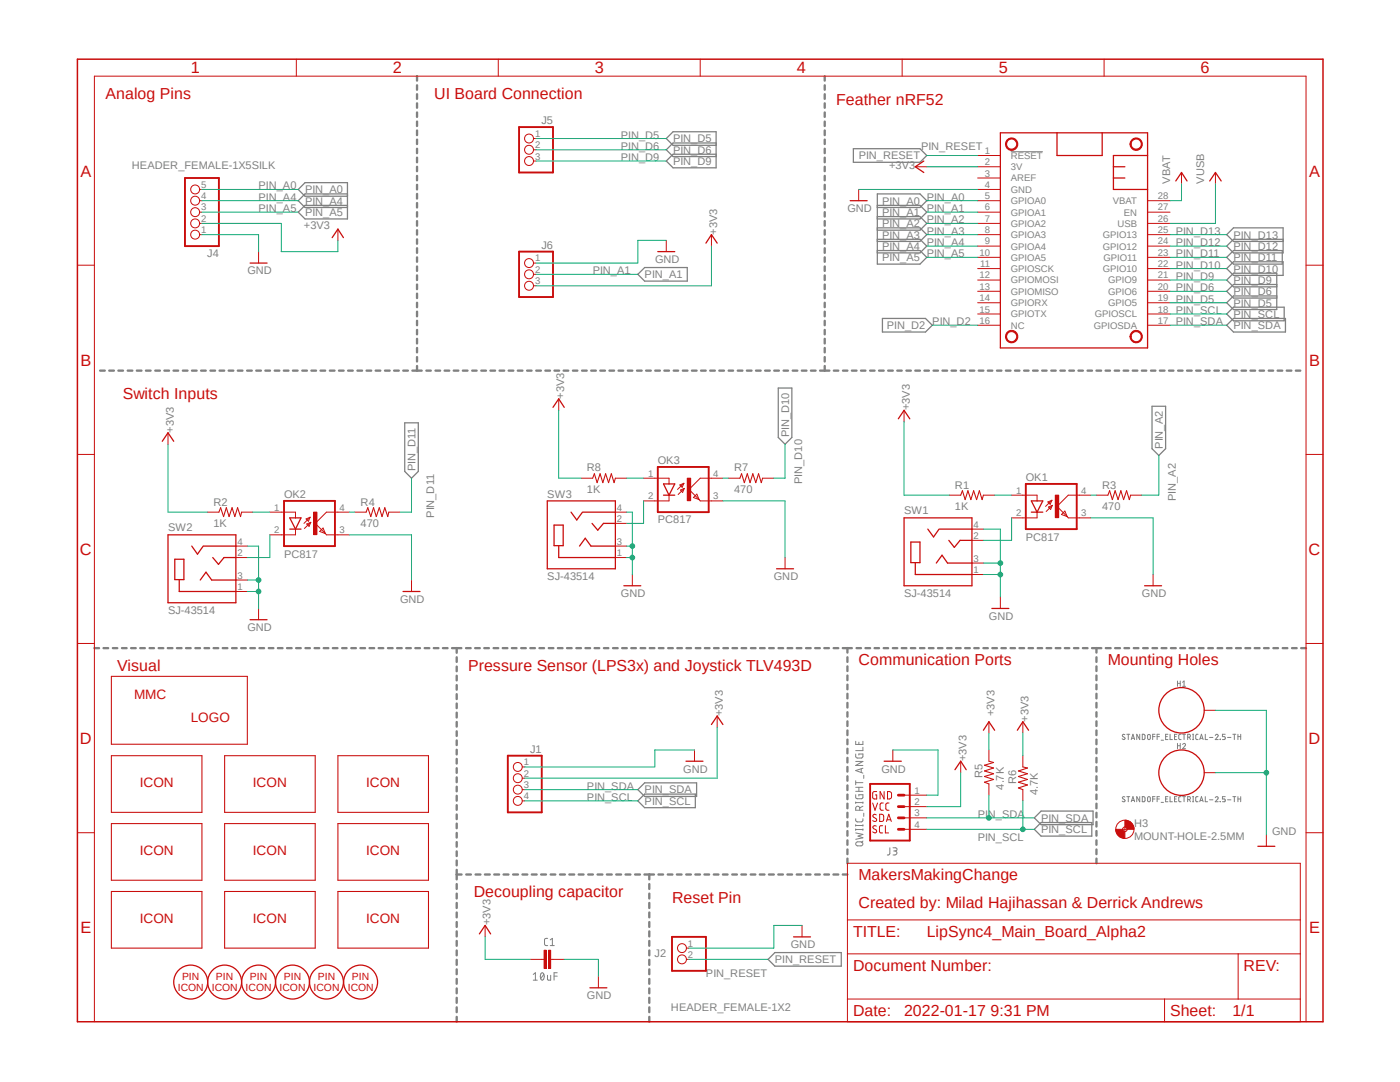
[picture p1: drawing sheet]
<svg xmlns="http://www.w3.org/2000/svg" width="279mm" height="216mm" viewBox="0 0 279 216" stroke-linecap="round" stroke-linejoin="round" font-family="sans-serif">
<path d="M15 11.5l249.4 192.9M264.4 11.5l-249.4 192.9" fill="none" stroke="#fff" stroke-width=".2"/>
<g fill="none" stroke="#808080" stroke-width=".47">
<path d="M83.2 15.2v.9M83.2 17v.9M83.2 18.8v.9M164.6 15.2v.9M164.6 17v.9M164.6 18.8v.9M83.2 20.6v.9M83.2 22.4v.9M83.2 24.3v.8M83.2 26v1M83.2 27.9v.8M83.2 29.7v.9"/>
<path d="M83.2 31.5v.9M83.2 33.3v.9M83.2 35.1v.9M83.2 36.9v.9M83.2 38.7v.9M164.6 20.6v.9M164.6 22.4v.9M164.6 24.3v.8M164.6 26v1M164.6 27.9v.8M164.6 29.7v.9M164.6 31.5v.9"/>
<path d="M164.6 33.3v.9M164.6 35.1v.9M164.6 36.9v.9M164.6 38.7v.9M83.2 40.5v.9M83.2 42.3v.9M83.2 44.1v.9M83.2 45.9v.9M83.2 47.8v.8M83.2 49.5v1M83.2 51.4v.8M83.2 53.2v.9"/>
<path d="M83.2 54.9v1M83.2 56.8v.9M83.2 58.6v.9M164.6 40.5v.9M164.6 42.3v.9M164.6 44.1v.9M164.6 45.9v.9M164.6 47.8v.8M164.6 49.5v1M164.6 51.4v.8M164.6 53.2v.9M164.6 54.9v1"/>
<path d="M164.6 56.8v.9M164.6 58.6v.9M20 74h.9M21.8 74h.9M23.6 74h1M25.5 74h.9M27.3 74h.9M29.1 74h1M31 74h.9M32.8 74h.9M34.6 74h1M36.5 74h.9"/>
<path d="M38.3 74h.9M40.1 74h1M42 74h.9M43.8 74h.9M45.6 74h1M47.5 74h.9M49.3 74h.9M51.1 74h1M53 74h.9M54.8 74h1M56.6 74h1M58.5 74h.9"/>
<path d="M60.3 74h1M62.1 74h1M64 74h.9M65.8 74h1M67.6 74h1M69.5 74h.9M71.3 74h1M73.2 74h.9M75 74h.9M76.8 74h1M78.7 74h.9M80.5 74h.9"/>
<path d="M82.3 74h1.9M83.2 60.4v.9M83.2 62.2v.9M83.2 64v.9M83.2 65.8v.9M83.2 67.6v.9M83.2 69.4v.9M83.2 71.2v.9M83.2 73v1M85.1 74h.9M86.9 74h.9M88.7 74h1"/>
<path d="M90.6 74h.9M92.4 74h.9M94.2 74h.9M96.1 74h.9M97.9 74h.9M99.7 74h.9M101.5 74h.9M103.3 74h1M105.2 74h.9M107 74h.9M108.8 74h1M110.7 74h.9"/>
<path d="M112.5 74h.9M114.3 74h.9M116.2 74h.9M118 74h.9M119.8 74h.9M121.6 74h1M123.4 74h1M125.3 74h.9M127.1 74h1M128.9 74h1M130.8 74h.9M132.6 74h.9"/>
<path d="M134.5 74h.8M136.3 74h.9M138.1 74h.9M139.9 74h.9M141.7 74h1M143.6 74h.9M145.4 74h.9M147.2 74h1M149.1 74h.9M150.9 74h.9M152.7 74h.9M154.5 74h.9"/>
<path d="M156.4 74h.9M158.2 74h.9M160 74h1M161.8 74h1M163.7 74h1.8M164.6 60.4v.9M164.6 62.2v.9M164.6 64v.9M164.6 65.8v.9M164.6 67.6v.9M164.6 69.4v.9M164.6 71.2v.9"/>
<path d="M164.6 73v1M166.4 74h.9M168.2 74h.9M170 74h.9M171.8 74h.9M173.7 74h.8M175.4 74h1M177.2 74h1M179.1 74h.9M180.9 74h.9M182.7 74h.9M184.5 74h.9"/>
<path d="M186.3 74h.9M188.1 74h.9M189.9 74h.9M191.7 74h.9M193.5 74h.9M195.3 74h1M197.1 74h.9M199 74h.9M200.7 74h1M202.6 74h.9M204.4 74h.9M206.2 74h.9"/>
<path d="M208 74h.9M209.8 74h.9M211.6 74h.9M213.4 74h.9M215.2 74h.9M217 74h.9M218.8 74h1M220.6 74h.9M222.5 74h.9M224.2 74h1M226.1 74h.9M227.9 74h.9"/>
<path d="M229.7 74h.9M231.5 74h.9M233.3 74h.9M235.1 74h.9M236.9 74h.9M238.7 74h.9M240.5 74h.9M242.4 74h.8M244.1 74h1M246 74h.8M247.8 74h.9M249.6 74h.9"/>
<path d="M251.4 74h.9M253.2 74h.9M255 74h.9M256.8 74h.9M258.6 74h.9M18.8 129.3h1M20.7 129.3h.9M22.5 129.3h.9M24.3 129.3h1M26.2 129.3h.9M28 129.3h.9M29.8 129.3h.9"/>
<path d="M31.7 129.3h.9M33.5 129.3h.9M35.3 129.3h.9M37.1 129.3h1M39 129.3h.9M40.8 129.3h.9M42.6 129.3h1M44.4 129.3h1M46.3 129.3h.9M48.1 129.3h1M50 129.3h.9M51.8 129.3h.9"/>
<path d="M53.6 129.3h1M55.5 129.3h.9M57.3 129.3h.9M59.1 129.3h.9M61 129.3h.8M62.8 129.3h.9M64.6 129.3h.9M66.4 129.3h1M68.3 129.3h.9M70.1 129.3h.9M71.9 129.3h1M73.7 129.3h1"/>
<path d="M75.6 129.3h.9M77.4 129.3h1M79.2 129.3h1M81.1 129.3h.9M82.9 129.3h.9M84.8 129.3h.9M86.6 129.3h.9M88.4 129.3h.9M90.2 129.3h1.9M91.1 129.3v1M91.1 131.1v1M91.1 133v.9"/>
<path d="M91.1 134.8v1M91.1 136.7v.9M91.1 138.5v1M93 129.3h.9M94.8 129.3h1M96.6 129.3h1M98.5 129.3h.9M100.3 129.3h1M102.2 129.3h.9M104 129.3h.9M105.8 129.3h1M107.7 129.3h.9"/>
<path d="M109.5 129.3h.9M111.3 129.3h1M113.2 129.3h.9M115 129.3h1M116.8 129.3h1M118.7 129.3h.9M120.5 129.3h.9M122.3 129.3h1M124.2 129.3h.9M126 129.3h.9M127.8 129.3h1M129.7 129.3h.9"/>
<path d="M131.5 129.3h.9M133.3 129.3h1M135.2 129.3h.9M137 129.3h.9M138.9 129.3h.9M140.7 129.3h.9M142.5 129.3h.9M144.4 129.3h.9M146.2 129.3h.9M148 129.3h.9M149.9 129.3h.9M151.7 129.3h.9"/>
<path d="M153.5 129.3h.9M155.4 129.3h.9M157.2 129.3h.9M159 129.3h.9M160.9 129.3h.9M162.7 129.3h.9M164.5 129.3h.9M166.4 129.3h.9M168.2 129.3h1.8M169.1 129.3v.9M169.1 131.1v1M169.1 133v.9"/>
<path d="M169.1 134.8v.9M169.1 136.6v.9M169.1 138.4v1M170.9 129.3h.9M172.7 129.3h1M174.5 129.3h.9M176.4 129.3h.8M178.2 129.3h.9M180 129.3h.9M181.8 129.3h.9M183.6 129.3h.9M185.4 129.3h.9"/>
<path d="M187.2 129.3h.9M189 129.3h.9M190.8 129.3h.9M192.6 129.3h.9M194.4 129.3h.9M196.3 129.3h.8M198 129.3h1M199.9 129.3h.8M201.7 129.3h.9M203.5 129.3h.9M205.3 129.3h.9M207.1 129.3h.9"/>
<path d="M208.9 129.3h.9M210.7 129.3h.9M212.5 129.3h.9M214.3 129.3h.9M216.1 129.3h.9M217.9 129.3h1.9M218.8 129.3v.9M218.8 131.1v1M218.8 133v.9M218.8 134.8v.9M218.8 136.6v.9M218.8 138.4v1"/>
<path d="M220.7 129.3h1M222.5 129.3h1M224.4 129.3h.9M226.3 129.3h.9M228.1 129.3h1M230 129.3h.9M231.8 129.3h1M233.7 129.3h1M235.5 129.3h1M237.4 129.3h1M239.3 129.3h.9M241.1 129.3h1"/>
<path d="M243 129.3h.9M244.9 129.3h.9M246.7 129.3h.9M248.5 129.3h1M250.4 129.3h1M252.3 129.3h.9M254.1 129.3h1M256 129.3h.9M257.9 129.3h.9M259.7 129.3h.9M91.1 140.4v.9M91.1 142.2v1"/>
<path d="M91.1 144.1v.9M91.1 145.9v1M91.1 147.7v1M91.1 149.6v.9M91.1 151.4v1M91.1 153.3v.9M91.1 155.1v1M91.1 157v.9M91.1 158.8v1M169.1 140.3v.9M169.1 142.1v.9M169.1 143.9v1"/>
<path d="M169.1 145.8v.9M169.1 147.6v.9M169.1 149.4v.9M169.1 151.2v.9M169.1 153v1M169.1 154.9v.9M169.1 156.7v.9M169.1 158.5v1M218.8 140.3v.9M218.8 142.1v.9M218.8 143.9v1M218.8 145.8v.9"/>
<path d="M218.8 147.6v.9M218.8 149.4v.9M218.8 151.2v.9M218.8 153v1M218.8 154.9v.9M218.8 156.7v.9M218.8 158.5v1M91.1 160.7v.9M91.1 162.5v.9M91.1 164.3v1M91.1 166.2v.9M91.1 168v1"/>
<path d="M91.1 169.9v.9M91.1 171.7v1M91.1 173.6v1.9M91.1 176.4v1M91.1 178.3v1M91.1 174.5h1M93 174.5h1M94.9 174.5h1M96.8 174.5h.9M98.6 174.5h1M100.5 174.5h1M102.4 174.5h1"/>
<path d="M104.3 174.5h.9M106.1 174.5h1M108 174.5h1M109.9 174.5h.9M111.8 174.5h.9M113.6 174.5h1M115.5 174.5h1M117.4 174.5h.9M119.3 174.5h.9M121.1 174.5h1M123 174.5h1M124.8 174.5h1"/>
<path d="M126.7 174.5h1M128.6 174.5h1.9M129.6 174.5v1M129.6 176.4v1M129.6 178.3v1M131.4 174.5h.9M133.3 174.5h.9M135.1 174.5h.9M136.9 174.5h1M138.8 174.5h.9M140.6 174.5h.9M142.5 174.5h.9"/>
<path d="M144.3 174.5h.9M146.1 174.5h1M148 174.5h.9M149.8 174.5h.9M151.6 174.5h1M153.5 174.5h.9M155.3 174.5h1M157.1 174.5h1M159 174.5h.9M160.8 174.5h1M162.7 174.5h.9M164.5 174.5h.9"/>
<path d="M166.3 174.5h1M168.2 174.5h.9M169.1 160.4v.9M169.1 162.2v.9M169.1 164v.9M169.1 165.8v1M169.1 167.7v.9M169.1 169.5v.9M169.1 171.3v1M218.8 160.4v.9M218.8 162.2v.9M218.8 164v.9"/>
<path d="M218.8 165.8v1M218.8 167.7v.9M218.8 169.5v.9M218.8 171.3v1M91.1 180.2v1M91.1 182.1v.9M91.1 184v1M91.1 185.8v1.1M91.1 187.7v1M91.1 189.7v.9M91.1 191.5v1M91.1 193.4v1"/>
<path d="M91.1 195.3v1M91.1 197.2v1M91.1 199.1v1M129.6 180.2v1M129.6 182.1v.9M129.6 184v1M129.6 185.8v1.1M129.6 187.7v1M129.6 189.7v.9M129.6 191.5v1M129.6 193.4v1M129.6 195.3v1"/>
<path d="M129.6 197.2v1M129.6 199.1v1M91.1 201v1M91.1 202.9v1M129.6 201v1M129.6 202.9v1"/>
</g>
<g fill="none" stroke="#808080" stroke-width=".2">
<path d="M201.7 30.3h6.4M235 135.9v1M235 136.4h.5M235.5 135.9v1M236 136.1l.3-.2v1M236 136.9h.6M170.8 158.6v.5l.1 .2 1 .1 .3-.1v-.7h-.8v.2M170.8 150.5v.4l.1 .3 1 .1 .3-.2v-.6h-.8v.2M170.8 147.9v.6h1.4v-.6M170.8 155.8v.8M170.8 157.9h1.4M170.8 157.1h1.4"/>
<path d="M170.8 156.2h1.4M170.8 151.9h1.4l-1.4 .8h1.4M171.4 148.1v.4M171.4 157.1v.8M171.9 153.4v.7M172.2 149.1v.7h-1.4M172.2 153.3l-1.4 .5 1.4 .5M172.4 154.7v.6M224.5 146.6l-.3-.1-.2 .3 .5 .4v.2l-.2 .2-.4-.2M224.5 159h-.3l-.2 .2 .5 .4v.3l-.4 .1-.2-.1M224.9 146.5h.6M224.9 159h.6"/>
<path d="M225.2 146.5v1.1M225.2 159v1M225.8 147.6l.3-1.1 .3 1.1M225.8 160l.3-1 .3 1M225.8 147.3h.6M225.8 159.7h.6M227.5 146.5v1.1l-.6-1.1v1.1M227.5 159v1l-.6-1v1M228 146.5l.5 .2v.6l-.1 .2-.4 .1zM228 159l.5 .1v.6l-.1 .3h-.4zM229.1 146.6h.4l.1 .7-.2 .3-.3-.2zM229.2 159h.2l.2 .3v.4l-.2 .3h-.2l-.2-.3v-.4z"/>
<path d="M230 159.4h.5M230 147h.5M230.5 146.5h-.5v1.1M230.5 159h-.5v1M230.9 159.4h.5M230.9 147h.5M231.4 146.5h-.5v1.1M231.4 159h-.5v1M231.7 147.7h.5M232.6 159.4h.4M232.6 147h.4M233.1 146.5h-.5v1.1h.5"/>
<path d="M233.1 159h-.5v1h.5M233.5 146.5v1.1h.5M233.5 159v1h.5M234.4 159.4h.3M234.4 147h.3M234.9 146.5h-.5v1.1h.5M234.9 159h-.5v1h.5M235 148.3v1.1M235 148.8h.5M235.5 148.3v1.1M235.7 146.5l-.4 .1-.1 .2 .1 .6 .4 .2M235.7 159h-.4l-.1 .2 .1 .7 .4 .1"/>
<path d="M236 148.5l.3-.2 .3 .2-.1 .3-.5 .6h.6M236 146.5h.6M236 159h.6M236.3 146.5v1.1M236.3 159v1M237 147.1h.3M237 159.6h.3M237.3 147.1h.2l.1-.4-.3-.2h-.3v1.1M237.3 159.6l.3-.4-.1-.2h-.5v1M237.4 147.1l.2 .5M237.4 159.6l.2 .4M238 146.5h.2"/>
<path d="M238 147.6h.2M238 159h.2M238 160h.2M238.1 146.5v1.1M238.1 159v1M239.1 146.5h-.3l-.2 .3 .1 .6 .4 .2M239.1 159h-.4l-.1 .2 .1 .7 .4 .1M239.4 147.6l.4-1.1 .3 1.1M239.4 160l.4-1 .3 1M239.5 147.3h.5M239.5 159.7h.5M240.5 146.5v1.1h.5"/>
<path d="M240.5 159v1h.5M241.4 147.2h.7M241.4 159.6h.7M242.5 146.8l.4-.3 .2 .1-.1 .4-.5 .6h.6M242.5 159.2l.4-.2 .2 .1-.1 .3-.5 .6h.6M243.5 147.6h.1M243.5 159.9v.1M243.5 159.9h.1M244.5 146.5h-.5v.5l.5 .1-.1 .4-.4 .1M244.5 159h-.5v.4l.5 .2-.1 .4h-.4M245 147.2h.7M245 159.6h.7"/>
<path d="M246 146.5h.6M246 159h.6M246.3 146.5v1.1M246.3 159v1M247.1 159.4h.5M247.1 147h.5M247.1 146.5v1.1M247.1 159v1M247.6 146.5v1.1M247.6 159v1M170.8 163.4v.4l.3 .2h.9l.2-.6M170.8 166.2l1.4 .3-1 .3 1 .4-1.4 .3"/>
<path d="M170.8 165.5h1.4M170.8 160v.3M170.8 164.5v.3M170.8 165.4v.3M170.8 164.7h1.4M170.8 160.1h1.4M170.8 168.2l.4-.2h.8a.41 .41 0 0 1 .2 .5 .41 .41 0 0 1-.4 .3l-.8-.1-.2-.1zM171.6 161.7l-.1-.6a.41 .41 0 0 0-.4-.2 .41 .41 0 0 0-.3 .3v.5h1.4M172.2 167.8l-.3 .3M172.2 160v.3M172.2 164.5v.3M172.2 165.4v.3"/>
<path d="M172.2 160.9l-.6 .3M172.4 162.3v.6M177.6 169.2v1.1a.38 .38 0 0 1-.5 .3M178.2 169.2h.7a.31 .31 0 0 1 .1 .4 .31 .31 0 0 1-.3 .2h-.3M178.6 169.8a.4 .4 0 0 1 .4 .4 .4 .4 0 0 1-.4 .4h-.4M231.7 160.1h.5M106.4 194.4l.4-.3v1.5M106.4 195.6h.8M108 194.2l.2-.1a.86 .86 0 0 1 0 1.5l-.3-.2-.1-.6zM108.5 194.4l-.6 .8M109.3 194.6v.9l.2 .1h.4v-1M109.3 187.2l-.5 .1-.1 .2v1l.6 .2"/>
<path d="M109.8 188.7h.8M109.8 187.5l.4-.3v1.5M110.6 194.8h.6M111.2 194.1h-.6v1.5"/>
</g>
<g fill="none" stroke="#808080" stroke-width=".25">
<path d="M69.3 38.7h-8.4l-1.4 1.3 1.4 1.4h8.4M69.3 39.2h-8.4l-1.4-1.4 1.4-1.4h8.4v7.3h-8.4l-1.4-1.4 1.4-1.3h8.4M142.9 29h-8.6l-1.3-1.4 1.3-1.3h8.6v7.2h-8.6l-1.3-1.4 1.3-1.3h8.6M142.9 28.5h-8.6l-1.3 1.4 1.3 1.3h8.6M170.3 29.7h13.3l1.4 1.3-1.4 1.4h-13.3zM128.7 53.4h8.5v2.7h-8.5l-1.4-1.4zM175.1 41.4h8.5l1.4-1.4-1.4-1.3h-8.5v14h8.5l1.4-1.3-1.4-1.4h-8.5M175.1 41h8.5l1.4 1.3-1.4 1.4h-8.5M175.1 43.2h8.5l1.4 1.4-1.4 1.3h-8.5M175.1 45.5h8.5l1.4 1.3-1.4 1.4h-8.5M175.1 47.8h8.5l1.4 1.3-1.4 1.4h-8.5M244.8 51.4l1.4-1.4h9.7v2.7h-9.7z"/>
<path d="M244.8 53.6l1.4-1.4h9.9v2.7h-9.9zM254.8 57.2h-8.6l-1.4-1.3 1.4-1.4h8.6v7.3h-8.6l-1.4-1.4 1.4-1.3h8.6M254.8 56.8h-8.6l-1.4 1.3 1.4 1.4h8.6M256.1 47.8h-9.9l-1.4 1.3 1.4 1.4h9.9v-5h-9.9l-1.4 1.3 1.4 1.4h9.9M155.3 77.4h2.7v9.9l-1.3 1.3-1.4-1.3zM176.1 63.5h8.6l1.4 1.4-1.4 1.4h-8.6zM244.8 64.9l1.4-1.4h10.3v2.8h-10.3zM246.2 61.3h10.1v2.7h-10.1l-1.4-1.3zM80.8 84.4h2.7v9.7l-1.4 1.3-1.3-1.3zM229.9 81.1h2.7v8.4l-1.3 1.4-1.4-1.4zM127.3 157.6l1.4-1.4h10.3v2.7h-10.3zM127.3 159.8l1.4-1.3h10.1v2.7h-10.1z"/>
<path d="M206.4 163.2l1.4-1.4h10.3v2.7h-10.3zM206.4 165.5l1.4-1.4h10.1v2.7h-10.1zM153.3 191.4l1.3-1.3h13.3v2.7h-13.3z"/>
</g>
<path d="M15.5 11.8h248.5v192.1h-248.5z" fill="none" stroke="#c90d0c" stroke-width=".3"/>
<g fill="none" stroke="#c90d0c" stroke-width=".2">
<path d="M59.1 11.8v3.4M99.4 11.8v3.4M139.7 11.8v3.4M180 11.8v3.4M220.3 11.8v3.4M15.5 52.9h3.3M260.6 52.9h3.4M15.5 90.7h3.3M260.6 90.7h3.4M15.5 128.4h3.3M260.6 128.4h3.4M15.5 166.2h3.3"/>
<path d="M169.1 172.3h90.4v31.6h-90.4zM260.6 166.2h3.4M169.1 190.3h90.4M169.1 199.3h90.4M169.1 183.6h90.4M232.4 199.3v4.6M247.1 190.3v9M18.8 203.9v-188.7h241.8v188.7"/>
</g>
<path d="M225.8 66.3a1.24 1.24 0 0 1 2 .2 1.24 1.24 0 0 1-.7 1.9 1.24 1.24 0 0 1-1.6-1.2h.2a1.02 1.02 0 0 1 1.4-1.1 1.02 1.02 0 0 1 .4 1.7 1.02 1.02 0 0 1-1.7-.3l-.1-.3h-.2z" fill-rule="evenodd" fill="#c90d0c"/>
<path d="M225.8 66.3a1.24 1.24 0 0 1 2 .2 1.24 1.24 0 0 1-.7 1.9 1.24 1.24 0 0 1-1.6-1.2h.2a1.02 1.02 0 0 1 1.4-1.1 1.02 1.02 0 0 1 .4 1.7 1.02 1.02 0 0 1-1.7-.3l-.1-.3h-.2z" fill="none" stroke="#c90d0c" stroke-width=".2"/>
<path d="M201 66.3a1.24 1.24 0 0 1 1.9 .2 1.24 1.24 0 0 1-.6 1.8 1.24 1.24 0 0 1-1.6-1.1h.2a1.02 1.02 0 0 1 1.3-1.1 1.02 1.02 0 0 1 .4 1.7 1.02 1.02 0 0 1-1.6-.3l-.1-.3h-.2z" fill-rule="evenodd" fill="#c90d0c"/>
<path d="M201 66.3a1.24 1.24 0 0 1 1.9 .2 1.24 1.24 0 0 1-.6 1.8 1.24 1.24 0 0 1-1.6-1.1h.2a1.02 1.02 0 0 1 1.3-1.1 1.02 1.02 0 0 1 .4 1.7 1.02 1.02 0 0 1-1.6-.3l-.1-.3h-.2z" fill="none" stroke="#c90d0c" stroke-width=".2"/>
<path d="M201 27.9a1.24 1.24 0 0 1 1.9 .2 1.24 1.24 0 0 1-.6 1.8 1.24 1.24 0 0 1-1.6-1.2h.2a1.02 1.02 0 0 1 1.4-.9 1.02 1.02 0 0 1 .3 1.6 1.02 1.02 0 0 1-1.6-.3l-.1-.4h-.2z" fill-rule="evenodd" fill="#c90d0c"/>
<path d="M201 27.9a1.24 1.24 0 0 1 1.9 .2 1.24 1.24 0 0 1-.6 1.8 1.24 1.24 0 0 1-1.6-1.2h.2a1.02 1.02 0 0 1 1.4-.9 1.02 1.02 0 0 1 .3 1.6 1.02 1.02 0 0 1-1.6-.3l-.1-.4h-.2z" fill="none" stroke="#c90d0c" stroke-width=".2"/>
<path d="M225.8 27.9a1.24 1.24 0 0 1 2 .3 1.24 1.24 0 0 1-.8 1.8 1.24 1.24 0 0 1-1.5-1.3h.2a1.02 1.02 0 0 1 1.4-.9 1.02 1.02 0 0 1 .4 1.6 1.02 1.02 0 0 1-1.7-.3l-.1-.4h-.2z" fill-rule="evenodd" fill="#c90d0c"/>
<g fill="none" stroke="#c90d0c" stroke-width=".2">
<path d="M171.4 37.8v2.2M182.7 33.3h2.3M195.1 31h4.5M195.1 33.3h4.5M195.1 35.5h4.5M195.1 37.8h4.5M225.8 27.9a1.24 1.24 0 0 1 2 .3 1.24 1.24 0 0 1-.8 1.8 1.24 1.24 0 0 1-1.5-1.3h.2a1.02 1.02 0 0 1 1.4-.9 1.02 1.02 0 0 1 .4 1.6 1.02 1.02 0 0 1-1.7-.3l-.1-.4h-.2zM235.8 34.4v2.3M242.6 34.4v2.3M195.1 42.3h4.5M195.1 58.1h4.5M195.1 55.9h4.5"/>
<path d="M195.1 53.6h4.5M195.1 51.4h4.5M195.1 49.1h4.5M195.1 46.8h4.5M195.1 40h4.5M195.1 44.6h4.5M229 42.3h4.5M229 58.1h4.5M229 55.9h4.5M229 53.6h4.5M229 51.4h4.5M229 49.1h4.5"/>
<path d="M229 46.8h4.5M229 40h4.5M229 44.6h4.5M195.1 60.4h4.5M195.1 62.7h4.5M195.1 64.9h4.5M229 60.4h4.5M229 62.7h4.5M229 64.9h4.5M116 95.4h2.3M122.8 95.4h2.3M130.7 95.4h2.8v1.2"/>
<path d="M133.5 98.8v1.1h-2.8M135.7 96.8l.8-.4-.4 .8zM135.8 97.8l.8-.3-.4 .8zM136.5 96.4l-1.3 1.3M136.6 97.5l-1.3 1.2M139.1 98.6l.4 1.1-1.1-.4zM139.5 99.7l.2 .2h2.3M142 95.4h-2.3l-2.2 2.3 2 2M145.4 95.4h2.3M152.2 95.4h2.2M41.4 102.2h2.3M48.2 102.2h2.3"/>
<path d="M70.8 102.2h2.3M77.6 102.2h2.2M82.1 115.7v2.3M126.2 114.6v2.3M156.7 111.3v2.2M51.6 121.4v2.3M175 157.9h-.5l-.3 .2v1l.1 .3h.7v-.8h-.3M176.4 157.9v1.5l-.8-1.5v1.5M177.1 157.9h.4l.4 .3v1l-.4 .2h-.4zM178.2 149.6v2.3M180.4 158.7h4.6M191.7 151.9v2.3"/>
<path d="M174.2 160.2l.4 1.5 .5-1.5M174.9 162.6l-.2-.1a.32 .32 0 0 0-.4 .1 .32 .32 0 0 0 .1 .5l.4 .2a.31 .31 0 0 1 .2 .4 .31 .31 0 0 1-.4 .2l-.4-.2M174.9 164.8h-.5a.31 .31 0 0 0-.2 .3 .31 .31 0 0 0 .2 .3l.4 .2a.34 .34 0 0 1 .2 .3 .34 .34 0 0 1-.4 .3l-.4-.2M175.6 162.5h.5a1.17 1.17 0 0 1 .2 1.2l-.7 .2zM176.1 164.8h-.5l-.1 .3 .1 .9 .5 .2M176.3 160.2l-.5 .1-.2 .2 .1 1 .6 .2M176.7 164.8v1.4h.6M176.9 163.9l.5-1.4 .5 1.4M177 163.6h.8M177.4 160.2l-.4 .1-.2 .2v1l.6 .2M180.4 161h4.6M180.4 163.2h4.6"/>
<path d="M180.4 165.5h4.6"/>
</g>
<g fill="none" stroke="#c90d0c" stroke-width=".25">
<path d="M184.4 32.1l-1.7 1.2 1.7 1.1M199.6 26.5h29.4v42.9h-29.4zM210.9 26.5v4.5h9.1v-4.5M222.2 33.3h2.3M222.2 35.5h2.3M229 31h-6.8v6.8h6.8M234.7 36.1l1.1-1.7 1.1 1.7M241.4 36.1l1.2-1.7 1.1 1.7M169.7 40h3.4M132.4 96.6h2.3l-1.2 2.2zM132.4 98.8h2.3M80.4 118h3.4"/>
<path d="M124.5 116.9h3.4M155 113.5h3.4M49.9 123.7h3.4M176.4 151.9h3.5M190.6 153.6l1.1-1.7 1.1 1.7"/>
</g>
<path d="M118.3 95.4l.3-.9 .6 1.8 .6-1.8 .5 1.8 .6-1.8 .6 1.8 .5-1.8 .6 1.8 .2-.9M147.7 95.4l.3-.9 .5 1.8 .6-1.8 .6 1.8 .5-1.8 .6 1.8 .6-1.8 .5 1.8 .3-.9M43.7 102.2l.3-.9 .6 1.8 .6-1.8 .5 1.8 .6-1.8 .6 1.8 .5-1.8 .6 1.8 .2-.9M73.1 102.2l.3-.9 .6 1.8 .5-1.8 .6 1.8 .6-1.8 .5 1.8 .6-1.8 .6 1.8 .2-.9" fill="none" stroke="#c90d0c" stroke-width=".21"/>
<path d="M131.3 93.2h10.1v9h-10.1zM173.7 156.4h7.9v11.3h-7.9z" fill="none" stroke="#c90d0c" stroke-width=".38"/>
<path d="M179.3 158.7h1.1M179.3 163.2h1.1M179.3 161h1.1M179.3 165.5h1.1" fill="none" stroke="#c90d0c" stroke-width=".55"/>
<path d="M137.2 95.4h.6v4.5h-.6z" fill-rule="evenodd" fill="#c90d0c"/>
<g fill="none" stroke="#c90d0c" stroke-width=".2">
<path d="M128.4 95.4h2.3M128.4 99.9h2.3M137.2 95.4h.6v4.5h-.6zM142 95.4h2.3M142 99.9h2.3M56.1 102.2h2.9v1.1M59 105.6v1.1h-2.9M61.1 103.5l.8-.3-.3 .8zM61.2 104.6l.8-.4-.3 .8zM61.9 103.2l-1.2 1.2M62 104.2l-1.3 1.3M64.5 105.4l.4 1.1-1.1-.5z"/>
<path d="M64.9 106.5l.3 .2h2.2M67.4 102.2h-2.2l-2.3 2.2 2 2.1"/>
</g>
<path d="M57.8 103.3h2.3l-1.1 2.3zM57.8 105.6h2.3" fill="none" stroke="#c90d0c" stroke-width=".25"/>
<path d="M56.7 99.9h10.1v9.1h-10.1z" fill="none" stroke="#c90d0c" stroke-width=".38"/>
<path d="M62.6 102.2h.6v4.5h-.6z" fill-rule="evenodd" fill="#c90d0c"/>
<g fill="none" stroke="#c90d0c" stroke-width=".2">
<path d="M189.4 98.8h2.3M196.3 98.8h2.2M204.1 98.8h2.9v1.1M209.9 99.8l-1.2 1.2M215.4 98.8h-2.2l-2.3 2.2 2.1 2.1M218.8 98.8h2.3M225.6 98.8h2.3M53.8 102.2h2.3M53.8 106.7h2.3M62.6 102.2h.6v4.5h-.6zM67.4 102.2h2.3M67.4 106.7h2.3"/>
<path d="M199.6 119.1v2.3M207 102.2v1.1h-2.9M209.1 100.2l.8-.4-.3 .8zM209.3 101.2l.7-.4-.3 .8zM210 100.8l-1.2 1.3M211.8 102.7l.7-.7 .5 1.1zM213 103.1l.2 .2h2.2M230.1 114.6v2.3M138.6 149.6v2.3M143.1 142.9v2.2M240.3 141.7h2.3M240.3 154.2h2.3"/>
<path d="M252.7 166.6v2.3"/>
</g>
<g fill="none" stroke="#c90d0c" stroke-width=".25">
<path d="M205.8 99.9h2.3l-1.1 2.3zM205.8 102.2h2.3M228.4 116.9h3.4M198 121.4h3.3M136.9 151.9h3.4M142 144.6l1.1-1.7 1.2 1.7M251 168.9h3.4"/>
<circle cx="235.8" cy="141.7" r="4.5"/>
<circle cx="235.8" cy="154.2" r="4.5"/>
</g>
<path d="M191.7 98.8l.4-.9 .5 1.8 .6-1.8 .6 1.8 .5-1.8 .6 1.8 .6-1.8 .5 1.8 .3-.9M221.1 98.8l.3-.9 .6 1.8 .5-1.8 .6 1.8 .6-1.8 .5 1.8 .6-1.8 .6 1.8 .2-.9" fill="none" stroke="#c90d0c" stroke-width=".21"/>
<path d="M204.7 96.6h10.2v9h-10.2z" fill="none" stroke="#c90d0c" stroke-width=".38"/>
<path d="M210.6 98.8h.7v4.5h-.7z" fill-rule="evenodd" fill="#c90d0c"/>
<g fill="none" stroke="#c90d0c" stroke-width=".2">
<path d="M39.8 37.8h.5M106.5 27.6h.5M106.5 29.9h.5M106.5 32.1h.5M39.8 46.8h.5M39.8 44.6h.5M39.8 42.3h.5M39.8 40h.5M51.6 50.2v2.3M67.4 45.7v2.3M133 48v2.2M142 46.8v2.3"/>
<path d="M111.5 79.6v2.3M33.5 86.4v2.2M180.4 81.9v2.2M201.9 98.8h2.2M210.6 98.8h.7v4.5h-.7zM215.4 98.8h2.3M47.1 111.3h2.3M47.1 109h2.3M47.1 118h2.3M47.1 115.7h2.3M122.8 102.2h2.3M122.8 111.3h2.3"/>
<path d="M122.8 104.4h2.3M122.8 109h2.3M194 105.6h2.3M194 114.6h2.3M194 107.8h2.3M194 112.4h2.3M201.9 103.3h2.2M215.4 103.3h2.3M104.2 153h.5M104.2 155.3h.5M104.2 157.6h.5M104.2 159.8h.5"/>
<path d="M197.4 144v2.3M197.4 149.6v2.3M197.4 156.4v2.3M204.1 144v2.3M204.1 150.8v2.2M204.1 157.6v2.2M96.8 184.7v2.2M105.8 191.4h2.7M108.6 189.6h.4v3.7h-.4zM109.5 189.6h.4v3.7h-.4zM109.9 191.4h2.7M119.4 194.8v2.3"/>
<path d="M160.1 184.7v2.2"/>
<circle cx="38.9" cy="37.8" r=".89"/>
<circle cx="105.6" cy="32.1" r=".89"/>
<circle cx="105.6" cy="27.6" r=".89"/>
<circle cx="105.6" cy="29.9" r=".89"/>
<circle cx="38.9" cy="46.8" r=".89"/>
<circle cx="38.9" cy="40" r=".89"/>
<circle cx="38.9" cy="42.3" r=".89"/>
<circle cx="38.9" cy="44.6" r=".89"/>
<circle cx="103.3" cy="159.8" r=".89"/>
<circle cx="103.3" cy="153" r=".89"/>
<circle cx="103.3" cy="155.3" r=".89"/>
<circle cx="103.3" cy="157.6" r=".89"/>
</g>
<g fill="none" stroke="#c90d0c" stroke-width=".25">
<path d="M49.9 52.5h3.4M66.3 47.4l1.1-1.7 1.1 1.7M131.3 50.2h3.4M140.9 48.5l1.1-1.7 1.1 1.7M32.4 88.1l1.1-1.7 1.2 1.7M109.2 99.9h13.6v13.6h-13.6zM110.4 81.3l1.1-1.7 1.1 1.7M179.3 83.6l1.1-1.7 1.2 1.7M33.5 106.7h13.6v13.6h-13.6zM34.9 111.6h1.8v4.1h-1.8zM35.8 115.7v2.3h11.3M38.3 109l1.1 1.6 1.2-1.6"/>
<path d="M40 115.7l1.1-1.5 1.1 1.5h4.9M40.6 109h6.5M42.5 111.3l1.1 1.3 1.1-1.3h2.4M110.6 104.8h1.8v4.1h-1.8zM111.5 109v2.3h11.3M114 102.2l1.1 1.6 1.1-1.6M115.7 109l1.1-1.6 1.1 1.6h4.9M116.4 102.2h6.4M118.2 104.4l1.1 1.4 1.1-1.4h2.4M180.4 103.3h13.6v13.6h-13.6zM181.8 108.2h1.8v4.1h-1.8zM182.7 112.4v2.2h11.3"/>
<path d="M185.2 105.6l1.1 1.5 1.1-1.5M186.9 112.4l1.1-1.6 1.1 1.6h4.9M187.5 105.6h6.5M189.4 107.8l1.1 1.4 1.1-1.4h2.4M196.3 145.7l1.1-1.7 1.1 1.7M203 145.7l1.1-1.7 1.2 1.7M95.7 186.4l1.1-1.7 1.1 1.7M117.7 197.1h3.4M158.4 186.9h3.4"/>
<circle cx="38.1" cy="196" r="3.4"/>
<circle cx="44.8" cy="196" r="3.4"/>
<circle cx="51.6" cy="196" r="3.4"/>
<circle cx="58.4" cy="196" r="3.4"/>
<circle cx="65.2" cy="196" r="3.4"/>
<circle cx="72" cy="196" r="3.4"/>
</g>
<path d="M22.2 135h27.2v13.5h-27.2zM22.2 150.8h18.1v11.3h-18.1zM44.8 150.8h18.1v11.3h-18.1zM67.4 150.8h18.1v11.3h-18.1zM197.4 151.9l.9 .2-1.8 .6 1.8 .5-1.8 .6 1.8 .6-1.8 .5 1.8 .6-1.8 .6 .9 .3M204.1 153l1 .2-1.9 .6 1.9 .6-1.9 .5 1.9 .6-1.9 .6 1.9 .5-1.9 .6 .9 .4M22.2 164.3h18.1v11.3h-18.1zM22.2 177.9h18.1v11.3h-18.1zM44.8 164.3h18.1v11.3h-18.1zM44.8 177.9h18.1v11.3h-18.1zM67.4 164.3h18.1v11.3h-18.1zM67.4 177.9h18.1v11.3h-18.1z" fill="none" stroke="#c90d0c" stroke-width=".21"/>
<path d="M36.9 35.5h6.8v13.6h-6.8zM103.6 25.4h6.8v9h-6.8zM101.3 150.8h6.8v11.3h-6.8z" fill="none" stroke="#c90d0c" stroke-width=".38"/>
<path d="M108.8 189.6v3.7M109.7 189.6v3.7" fill="none" stroke="#c90d0c" stroke-width=".42"/>
<path d="M224.5 163.7a1.76 1.76 0 0 1 1.8 1.8h-1.3l-.3-.4-.2-.1z" fill-rule="evenodd" fill="#c90d0c"/>
<path d="M224.5 163.7a1.76 1.76 0 0 1 1.8 1.8h-1.3l-.3-.4-.2-.1z" fill="none" stroke="#c90d0c" stroke-width=".2"/>
<path d="M222.7 165.5h1.3l.2 .4h.3v1.4a1.76 1.76 0 0 1-1.8-1.8z" fill-rule="evenodd" fill="#c90d0c"/>
<g fill="none" stroke="#c90d0c" stroke-width=".2">
<path d="M106.5 52.5h.5M106.5 54.7h.5M106.5 57h.5M222.7 165.5h1.3l.2 .4h.3v1.4a1.76 1.76 0 0 1-1.8-1.8zM224 165.5h1M224.5 165v.9M137 189.2h.5M137 191.4h.5"/>
<circle cx="105.6" cy="52.5" r=".89"/>
<circle cx="105.6" cy="54.7" r=".89"/>
<circle cx="105.6" cy="57" r=".89"/>
<circle cx="224.5" cy="165.5" r="1.82"/>
<circle cx="224.5" cy="165.5" r=".46"/>
<circle cx="136.1" cy="189.2" r=".89"/>
<circle cx="136.1" cy="191.4" r=".89"/>
</g>
<path d="M103.6 50.2h6.8v9.1h-6.8zM134.1 186.9h6.8v6.8h-6.8z" fill="none" stroke="#c90d0c" stroke-width=".38"/>
<g fill="none" stroke="#0dab76" stroke-width=".2">
<path d="M171.4 37.8h23.7M185 33.3h10.1M40.3 44.6h15.8v5.6h11.3v-2.2M142 49.1v7.9h-35M33.5 88.6v13.6h7.9M111.5 81.9v13.5h4.5M125.1 95.4h3.3M180.4 84.1v14.7h9M126.2 109v5.6M143.1 145.1v10.2h-38.4M191.7 154.2v6.8h-6.7M197.4 146.3v3.3"/>
<path d="M204.1 146.3v4.5M96.8 186.9v4.5h9"/>
</g>
<circle cx="126.2" cy="111.3" r=".46" fill="#0dab76"/>
<g fill="none" stroke="#0dab76" stroke-width=".2">
<path d="M125.1 102.2h1.1v6.8h-1.1M125.1 111.3h1.1"/>
<circle cx="126.2" cy="111.3" r=".46"/>
</g>
<circle cx="126.2" cy="109" r=".46" fill="#0dab76"/>
<g fill="none" stroke="#0dab76" stroke-width=".2">
<path d="M144.3 99.9h12.4v11.4M51.6 115.7v5.7"/>
<circle cx="126.2" cy="109" r=".46"/>
</g>
<circle cx="51.6" cy="118" r=".46" fill="#0dab76"/>
<g fill="none" stroke="#0dab76" stroke-width=".2">
<path d="M49.4 109h2.2v6.7h-2.2"/>
<circle cx="51.6" cy="118" r=".46"/>
</g>
<circle cx="51.6" cy="115.7" r=".46" fill="#0dab76"/>
<g fill="none" stroke="#0dab76" stroke-width=".2">
<path d="M49.4 118h2.2M69.7 106.7h12.4v9M178.2 149.6h9v9.1h-2.2M242.6 141.7h10.1v24.9M242.6 154.2h10.1"/>
<circle cx="51.6" cy="115.7" r=".46"/>
</g>
<circle cx="252.7" cy="154.2" r=".46" fill="#0dab76"/>
<g fill="none" stroke="#0dab76" stroke-width=".2">
<path d="M199.6 112.4v6.7"/>
<circle cx="252.7" cy="154.2" r=".46"/>
</g>
<circle cx="199.6" cy="114.6" r=".46" fill="#0dab76"/>
<g fill="none" stroke="#0dab76" stroke-width=".2">
<path d="M196.3 105.6h3.3v6.8h-3.3"/>
<circle cx="199.6" cy="114.6" r=".46"/>
</g>
<circle cx="199.6" cy="112.4" r=".46" fill="#0dab76"/>
<g fill="none" stroke="#0dab76" stroke-width=".2">
<path d="M40.3 37.8h19.2M107 32.1h26M107 29.9h26M107 27.6h26M185 31h10.1M40.3 46.8h11.3v3.4M40.3 40h19.2M40.3 42.3h19.2M107 54.7h20.3M133 48h-5.7v4.5h-20.3M185 46.8h10.1M185 40h10.1"/>
<path d="M185 42.3h10.1M185 44.6h10.1M185 49.1h10.1M185 51.4h10.1M233.5 46.8h11.3M233.5 49.1h11.3M233.5 51.4h11.3M233.5 53.6h11.3M233.5 55.9h11.3M233.5 58.1h11.3M233.5 60.4h11.3M233.5 64.9h11.3"/>
<path d="M82.1 95.4v6.8h-2.3M156.7 88.6v6.8h-2.3M231.3 90.9v7.9h-3.4M196.3 114.6h3.3M217.7 103.3h12.4v11.3M138.6 149.6h-7.9v3.4h-26M197.4 158.7v4.5M185 163.2h21.4M112.6 191.4h6.8v3.4M137.5 191.4h15.8M160.1 184.7h-5.7v4.5h-16.9"/>
<circle cx="199.6" cy="112.4" r=".46"/>
</g>
<circle cx="197.4" cy="163.2" r=".46" fill="#0dab76"/>
<g fill="none" stroke="#0dab76" stroke-width=".2">
<path d="M233.5 62.7h11.3M104.7 157.6h22.6M204.1 159.8v5.7M185 165.5h21.4"/>
<circle cx="197.4" cy="163.2" r=".46"/>
</g>
<circle cx="204.1" cy="165.5" r=".46" fill="#0dab76"/>
<g fill="none" stroke="#0dab76" stroke-width=".2">
<path d="M235.8 36.7v3.3h-2.3M242.6 36.7v7.9h-9.1M186.1 64.9h9M128.4 99.9v4.5h-3.3M144.3 95.4h1.1M198.5 98.8h3.4M217.7 98.8h1.1M50.5 102.2h3.3M53.8 106.7v4.6h-4.4M69.7 102.2h1.1M201.9 103.3v4.5h-5.6M104.7 159.8h22.6"/>
<circle cx="204.1" cy="165.5" r=".46"/>
</g>
<g font-size="3.3" fill="#c90d0c">
<text x="38.1" y="14.6">1</text>
<text x="78.4" y="14.6">2</text>
<text x="118.7" y="14.6">3</text>
<text x="159" y="14.6">4</text>
<text x="199.3" y="14.6">5</text>
<text x="239.6" y="14.6">6</text>
<text x="16.1" y="35.2">A</text>
<text x="261.3" y="35.2">A</text>
<text x="16.1" y="72.9">B</text>
<text x="261.3" y="72.9">B</text>
<text x="16" y="110.7">C</text>
<text x="261.2" y="110.7">C</text>
<text x="16" y="148.4">D</text>
<text x="261.2" y="148.4">D</text>
<text x="16.1" y="186.1">E</text>
<text x="261.3" y="186.1">E</text>
</g>
<g font-size="3.2" fill="#c90d0c">
<text x="21.1" y="19.7">Analog Pins</text>
<text x="86.7" y="19.7">UI Board Connection</text>
<text x="166.9" y="20.9">Feather nRF52</text>
<text x="24.5" y="79.6">Switch Inputs</text>
<text x="23.4" y="133.8">Visual</text>
<text x="93.4" y="133.8">Pressure Sensor (LPS3x) and Joystick TLV493D</text>
<text x="171.4" y="132.7">Communication Ports</text>
<text x="221.1" y="132.7">Mounting Holes</text>
<text x="94.5" y="179">Decoupling capacitor</text>
<text x="171.4" y="175.6">MakersMakingChange</text>
<text x="134.1" y="180.2">Reset Pin</text>
<text x="171.4" y="181.3">Created by: Milad Hajihassan &amp; Derrick Andrews</text>
<text x="170.3" y="186.9">TITLE:</text>
<text x="185" y="186.9">LipSync4_Main_Board_Alpha2</text>
<text x="170.3" y="193.7">Document Number:</text>
<text x="248.2" y="193.7">REV:</text>
<text x="170.3" y="202.7">Date:</text>
<text x="180.4" y="202.7">2022-01-17 9:31 PM</text>
<text x="233.5" y="202.7">Sheet:</text>
<text x="246" y="202.7">1/1</text>
</g>
<g font-size="2.7" fill="#c90d0c">
<text x="26.8" y="139.5">MMC</text>
<text x="38.1" y="144">LOGO</text>
<text x="27.9" y="157">ICON</text>
<text x="50.5" y="157">ICON</text>
<text x="73.1" y="157">ICON</text>
<text x="27.9" y="170.6">ICON</text>
<text x="50.5" y="170.6">ICON</text>
<text x="73.1" y="170.6">ICON</text>
<text x="27.9" y="184.1">ICON</text>
<text x="50.5" y="184.1">ICON</text>
<text x="73.1" y="184.1">ICON</text>
</g>
<g font-size="2.2" fill="#808080">
<text x="108" y="24.8">J5</text>
<text x="123.9" y="29.9">PIN_D6</text>
<text x="123.9" y="27.6">PIN_D5</text>
<text x="134.3" y="28.4">PIN_D5</text>
<text x="183.8" y="29.9">PIN_RESET</text>
<text x="26.3" y="33.7">HEADER_FEMALE-1X5SILK</text>
<text x="123.9" y="32.1">PIN_D9</text>
<text x="134.3" y="32.9">PIN_D9</text>
<text x="134.3" y="30.7">PIN_D6</text>
<text x="171.4" y="31.8">PIN_RESET</text>
<text x="177.5" y="33.7">+3V3</text>
<text x="51.6" y="37.8">PIN_A0</text>
<text x="51.6" y="40">PIN_A4</text>
<text x="60.9" y="38.6">PIN_A0</text>
<text x="60.9" y="40.9">PIN_A4</text>
<text x="176" y="40.9">PIN_A0</text>
<text x="185" y="40">PIN_A0</text>
<text x="233.5" y="36.7" transform="rotate(-90 233.5 36.7)">VBAT</text>
<text x="240.3" y="36.7" transform="rotate(-90 240.3 36.7)">VUSB</text>
<text x="51.6" y="42.3">PIN_A5</text>
<text x="60.7" y="45.7">+3V3</text>
<text x="60.9" y="43.1">PIN_A5</text>
<text x="143.1" y="46.8" transform="rotate(-90 143.1 46.8)">+3V3</text>
<text x="169.1" y="42.3">GND</text>
<text x="176" y="43.1">PIN_A1</text>
<text x="176" y="45.3">PIN_A2</text>
<text x="176" y="47.6">PIN_A3</text>
<text x="185" y="42.3">PIN_A1</text>
<text x="185" y="44.6">PIN_A2</text>
<text x="185" y="46.8">PIN_A3</text>
<text x="234.7" y="46.8">PIN_D13</text>
<text x="246.2" y="47.6">PIN_D13</text>
<text x="41.4" y="51.2">J4</text>
<text x="108" y="49.7">J6</text>
<text x="130.7" y="52.5">GND</text>
<text x="176" y="49.9">PIN_A4</text>
<text x="176" y="52.1">PIN_A5</text>
<text x="185" y="49.1">PIN_A4</text>
<text x="185" y="51.4">PIN_A5</text>
<text x="234.7" y="49.1">PIN_D12</text>
<text x="234.7" y="51.4">PIN_D11</text>
<text x="234.7" y="53.6">PIN_D10</text>
<text x="246.2" y="49.9">PIN_D12</text>
<text x="246.2" y="52.2">PIN_D11</text>
<text x="49.4" y="54.7">GND</text>
<text x="118.3" y="54.7">PIN_A1</text>
<text x="128.7" y="55.5">PIN_A1</text>
<text x="234.7" y="55.9">PIN_D9</text>
<text x="234.7" y="58.1">PIN_D6</text>
<text x="246.2" y="54.4">PIN_D10</text>
<text x="246.2" y="56.7">PIN_D9</text>
<text x="246.2" y="58.9">PIN_D6</text>
<text x="177" y="65.7">PIN_D2</text>
<text x="186.1" y="64.9">PIN_D2</text>
<text x="234.7" y="60.4">PIN_D5</text>
<text x="234.7" y="64.9">PIN_SDA</text>
<text x="234.7" y="62.7">PIN_SCL</text>
<text x="246.2" y="61.2">PIN_D5</text>
<text x="246.2" y="65.7">PIN_SDA</text>
<text x="246.2" y="63.5">PIN_SCL</text>
<text x="112.6" y="79.6" transform="rotate(-90 112.6 79.6)">+3V3</text>
<text x="181.6" y="81.9" transform="rotate(-90 181.6 81.9)">+3V3</text>
<text x="34.7" y="86.4" transform="rotate(-90 34.7 86.4)">+3V3</text>
<text x="157.5" y="87.3" transform="rotate(-90 157.5 87.3)">PIN_D10</text>
<text x="232.1" y="89.5" transform="rotate(-90 232.1 89.5)">PIN_A2</text>
<text x="82.9" y="94.1" transform="rotate(-90 82.9 94.1)">PIN_D11</text>
<text x="117.1" y="94.1">R8</text>
<text x="131.3" y="92.6">OK3</text>
<text x="146.5" y="94.1">R7</text>
<text x="204.7" y="96">OK1</text>
<text x="42.6" y="100.9">R2</text>
<text x="56.7" y="99.4">OK2</text>
<text x="72" y="100.9">R4</text>
<text x="109.2" y="99.3">SW3</text>
<text x="117.1" y="98.3">1K</text>
<text x="146.5" y="98.3">470</text>
<text x="160.1" y="96.6" transform="rotate(-90 160.1 96.6)">PIN_D10</text>
<text x="190.6" y="101.7">1K</text>
<text x="190.6" y="97.5">R1</text>
<text x="220" y="101.7">470</text>
<text x="220" y="97.5">R3</text>
<text x="234.7" y="100" transform="rotate(-90 234.7 100)">PIN_A2</text>
<text x="33.5" y="106">SW2</text>
<text x="42.6" y="105.1">1K</text>
<text x="72" y="105.1">470</text>
<text x="86.7" y="103.3" transform="rotate(-90 86.7 103.3)">PIN_D11</text>
<text x="131.3" y="104.4">PC817</text>
<text x="180.4" y="102.7">SW1</text>
<text x="204.7" y="107.9">PC817</text>
<text x="56.7" y="111.3">PC817</text>
<text x="109.2" y="115.8">SJ-43514</text>
<text x="123.9" y="119.1">GND</text>
<text x="154.4" y="115.7">GND</text>
<text x="180.4" y="119.2">SJ-43514</text>
<text x="227.9" y="119.1">GND</text>
<text x="33.5" y="122.6">SJ-43514</text>
<text x="49.4" y="125.9">GND</text>
<text x="79.8" y="120.3">GND</text>
<text x="197.4" y="123.7">GND</text>
<text x="144.3" y="142.9" transform="rotate(-90 144.3 142.9)">+3V3</text>
<text x="198.5" y="142.9" transform="rotate(-90 198.5 142.9)">+3V3</text>
<text x="205.3" y="144" transform="rotate(-90 205.3 144)">+3V3</text>
<text x="105.8" y="150.2">J1</text>
<text x="136.4" y="154.2">GND</text>
<text x="175.9" y="154.2">GND</text>
<text x="192.9" y="151.9" transform="rotate(-90 192.9 151.9)">+3V3</text>
<text x="196" y="155.3" transform="rotate(-90 196 155.3)">R5</text>
<text x="117.1" y="157.6">PIN_SDA</text>
<text x="117.1" y="159.8">PIN_SCL</text>
<text x="128.7" y="158.3">PIN_SDA</text>
<text x="128.7" y="160.6">PIN_SCL</text>
<text x="200.3" y="157.6" transform="rotate(-90 200.3 157.6)">4.7K</text>
<text x="202.8" y="156.4" transform="rotate(-90 202.8 156.4)">R6</text>
<text x="207.1" y="158.7" transform="rotate(-90 207.1 158.7)">4.7K</text>
<text x="195.1" y="163.2">PIN_SDA</text>
<text x="195.1" y="167.7">PIN_SCL</text>
<text x="207.8" y="164">PIN_SDA</text>
<text x="207.8" y="166.2">PIN_SCL</text>
<text x="226.3" y="167.6">MOUNT-HOLE-2.5MM</text>
<text x="226.3" y="164.9">H3</text>
<text x="253.9" y="166.6">GND</text>
<text x="97.9" y="184.7" transform="rotate(-90 97.9 184.7)">+3V3</text>
<text x="130.6" y="190.9">J2</text>
<text x="157.8" y="189.2">GND</text>
<text x="140.9" y="194.9">PIN_RESET</text>
<text x="154.6" y="192.2">PIN_RESET</text>
<text x="117.1" y="199.4">GND</text>
<text x="133.9" y="201.6">HEADER_FEMALE-1X2</text>
</g>
<g font-size="2.1" fill="#c90d0c">
<text x="35.5" y="197.8">ICON</text>
<text x="36.3" y="195.6">PIN</text>
<text x="42.2" y="197.8">ICON</text>
<text x="43.1" y="195.6">PIN</text>
<text x="49" y="197.8">ICON</text>
<text x="49.9" y="195.6">PIN</text>
<text x="55.8" y="197.8">ICON</text>
<text x="56.6" y="195.6">PIN</text>
<text x="62.6" y="197.8">ICON</text>
<text x="63.4" y="195.6">PIN</text>
<text x="69.4" y="197.8">ICON</text>
<text x="70.2" y="195.6">PIN</text>
</g>
<g font-size="1.9" fill="#808080">
<text x="106.8" y="27.3">1</text>
<text x="106.8" y="29.6">2</text>
<text x="106.8" y="31.8">3</text>
<text x="196.5" y="30.7">1</text>
<text x="196.5" y="33">2</text>
<text x="196.5" y="35.2">3</text>
<text x="201.7" y="31.7">RESET</text>
<text x="201.7" y="34">3V</text>
<text x="40.1" y="42">3</text>
<text x="40.1" y="39.8">4</text>
<text x="40.1" y="37.5">5</text>
<text x="196.5" y="37.5">4</text>
<text x="196.5" y="39.8">5</text>
<text x="196.5" y="42">6</text>
<text x="201.7" y="36.2">AREF</text>
<text x="201.7" y="38.5">GND</text>
<text x="201.7" y="40.7">GPIOA0</text>
<text x="222.1" y="40.7">VBAT</text>
<text x="231.1" y="42">27</text>
<text x="231.1" y="39.8">28</text>
<text x="40.1" y="46.5">1</text>
<text x="40.1" y="44.3">2</text>
<text x="196.5" y="44.3">7</text>
<text x="196.5" y="46.5">8</text>
<text x="201.7" y="43">GPIOA1</text>
<text x="201.7" y="45.3">GPIOA2</text>
<text x="201.7" y="47.5">GPIOA3</text>
<text x="220.1" y="47.5">GPIO13</text>
<text x="223" y="45.3">USB</text>
<text x="224.3" y="43">EN</text>
<text x="231.1" y="46.5">25</text>
<text x="231.1" y="44.3">26</text>
<text x="106.8" y="52.2">1</text>
<text x="195.5" y="51.1">10</text>
<text x="195.6" y="53.3">11</text>
<text x="196.5" y="48.8">9</text>
<text x="201.7" y="49.8">GPIOA4</text>
<text x="201.7" y="52">GPIOA5</text>
<text x="220.1" y="49.8">GPIO12</text>
<text x="220.2" y="52">GPIO11</text>
<text x="231.1" y="53.3">22</text>
<text x="231.1" y="51.1">23</text>
<text x="231.1" y="48.8">24</text>
<text x="106.8" y="54.4">2</text>
<text x="106.8" y="56.7">3</text>
<text x="195.5" y="57.8">13</text>
<text x="195.5" y="55.5">12</text>
<text x="201.7" y="58.8">GPIOMISO</text>
<text x="201.7" y="56.6">GPIOMOSI</text>
<text x="201.7" y="54.3">GPIOSCK</text>
<text x="220.1" y="54.3">GPIO10</text>
<text x="221.2" y="58.8">GPIO6</text>
<text x="221.2" y="56.6">GPIO9</text>
<text x="231.1" y="57.8">20</text>
<text x="231.1" y="55.5">21</text>
<text x="195.5" y="60.1">14</text>
<text x="195.5" y="62.4">15</text>
<text x="195.5" y="64.6">16</text>
<text x="201.7" y="61.1">GPIORX</text>
<text x="201.7" y="63.3">GPIOTX</text>
<text x="201.7" y="65.6">NC</text>
<text x="218.3" y="65.6">GPIOSDA</text>
<text x="218.5" y="63.3">GPIOSCL</text>
<text x="221.2" y="61.1">GPIO5</text>
<text x="231.1" y="60.1">19</text>
<text x="231.1" y="62.4">18</text>
<text x="231.1" y="64.6">17</text>
<text x="129.3" y="95.1">1</text>
<text x="142.3" y="95.1">4</text>
<text x="54.7" y="101.9">1</text>
<text x="67.7" y="101.9">4</text>
<text x="123.1" y="101.9">4</text>
<text x="129.3" y="99.6">2</text>
<text x="142.3" y="99.6">3</text>
<text x="202.8" y="98.5">1</text>
<text x="215.8" y="98.5">4</text>
<text x="54.7" y="106.4">2</text>
<text x="67.7" y="106.4">3</text>
<text x="123.1" y="104.1">2</text>
<text x="194.3" y="105.3">4</text>
<text x="194.3" y="107.5">2</text>
<text x="202.8" y="103">2</text>
<text x="215.8" y="103">3</text>
<text x="47.4" y="108.7">4</text>
<text x="47.4" y="110.9">2</text>
<text x="123.1" y="110.9">1</text>
<text x="123.1" y="108.7">3</text>
<text x="194.3" y="112.1">3</text>
<text x="47.4" y="117.7">1</text>
<text x="47.4" y="115.4">3</text>
<text x="194.3" y="114.3">1</text>
<text x="104.5" y="152.7">1</text>
<text x="104.5" y="155">2</text>
<text x="104.5" y="157.2">3</text>
<text x="104.5" y="159.5">4</text>
<text x="182.5" y="158.4">1</text>
<text x="182.5" y="160.6">2</text>
<text x="182.5" y="162.9">3</text>
<text x="182.5" y="165.1">4</text>
<text x="137.3" y="188.9">1</text>
<text x="137.3" y="191.1">2</text>
</g>
</svg>
